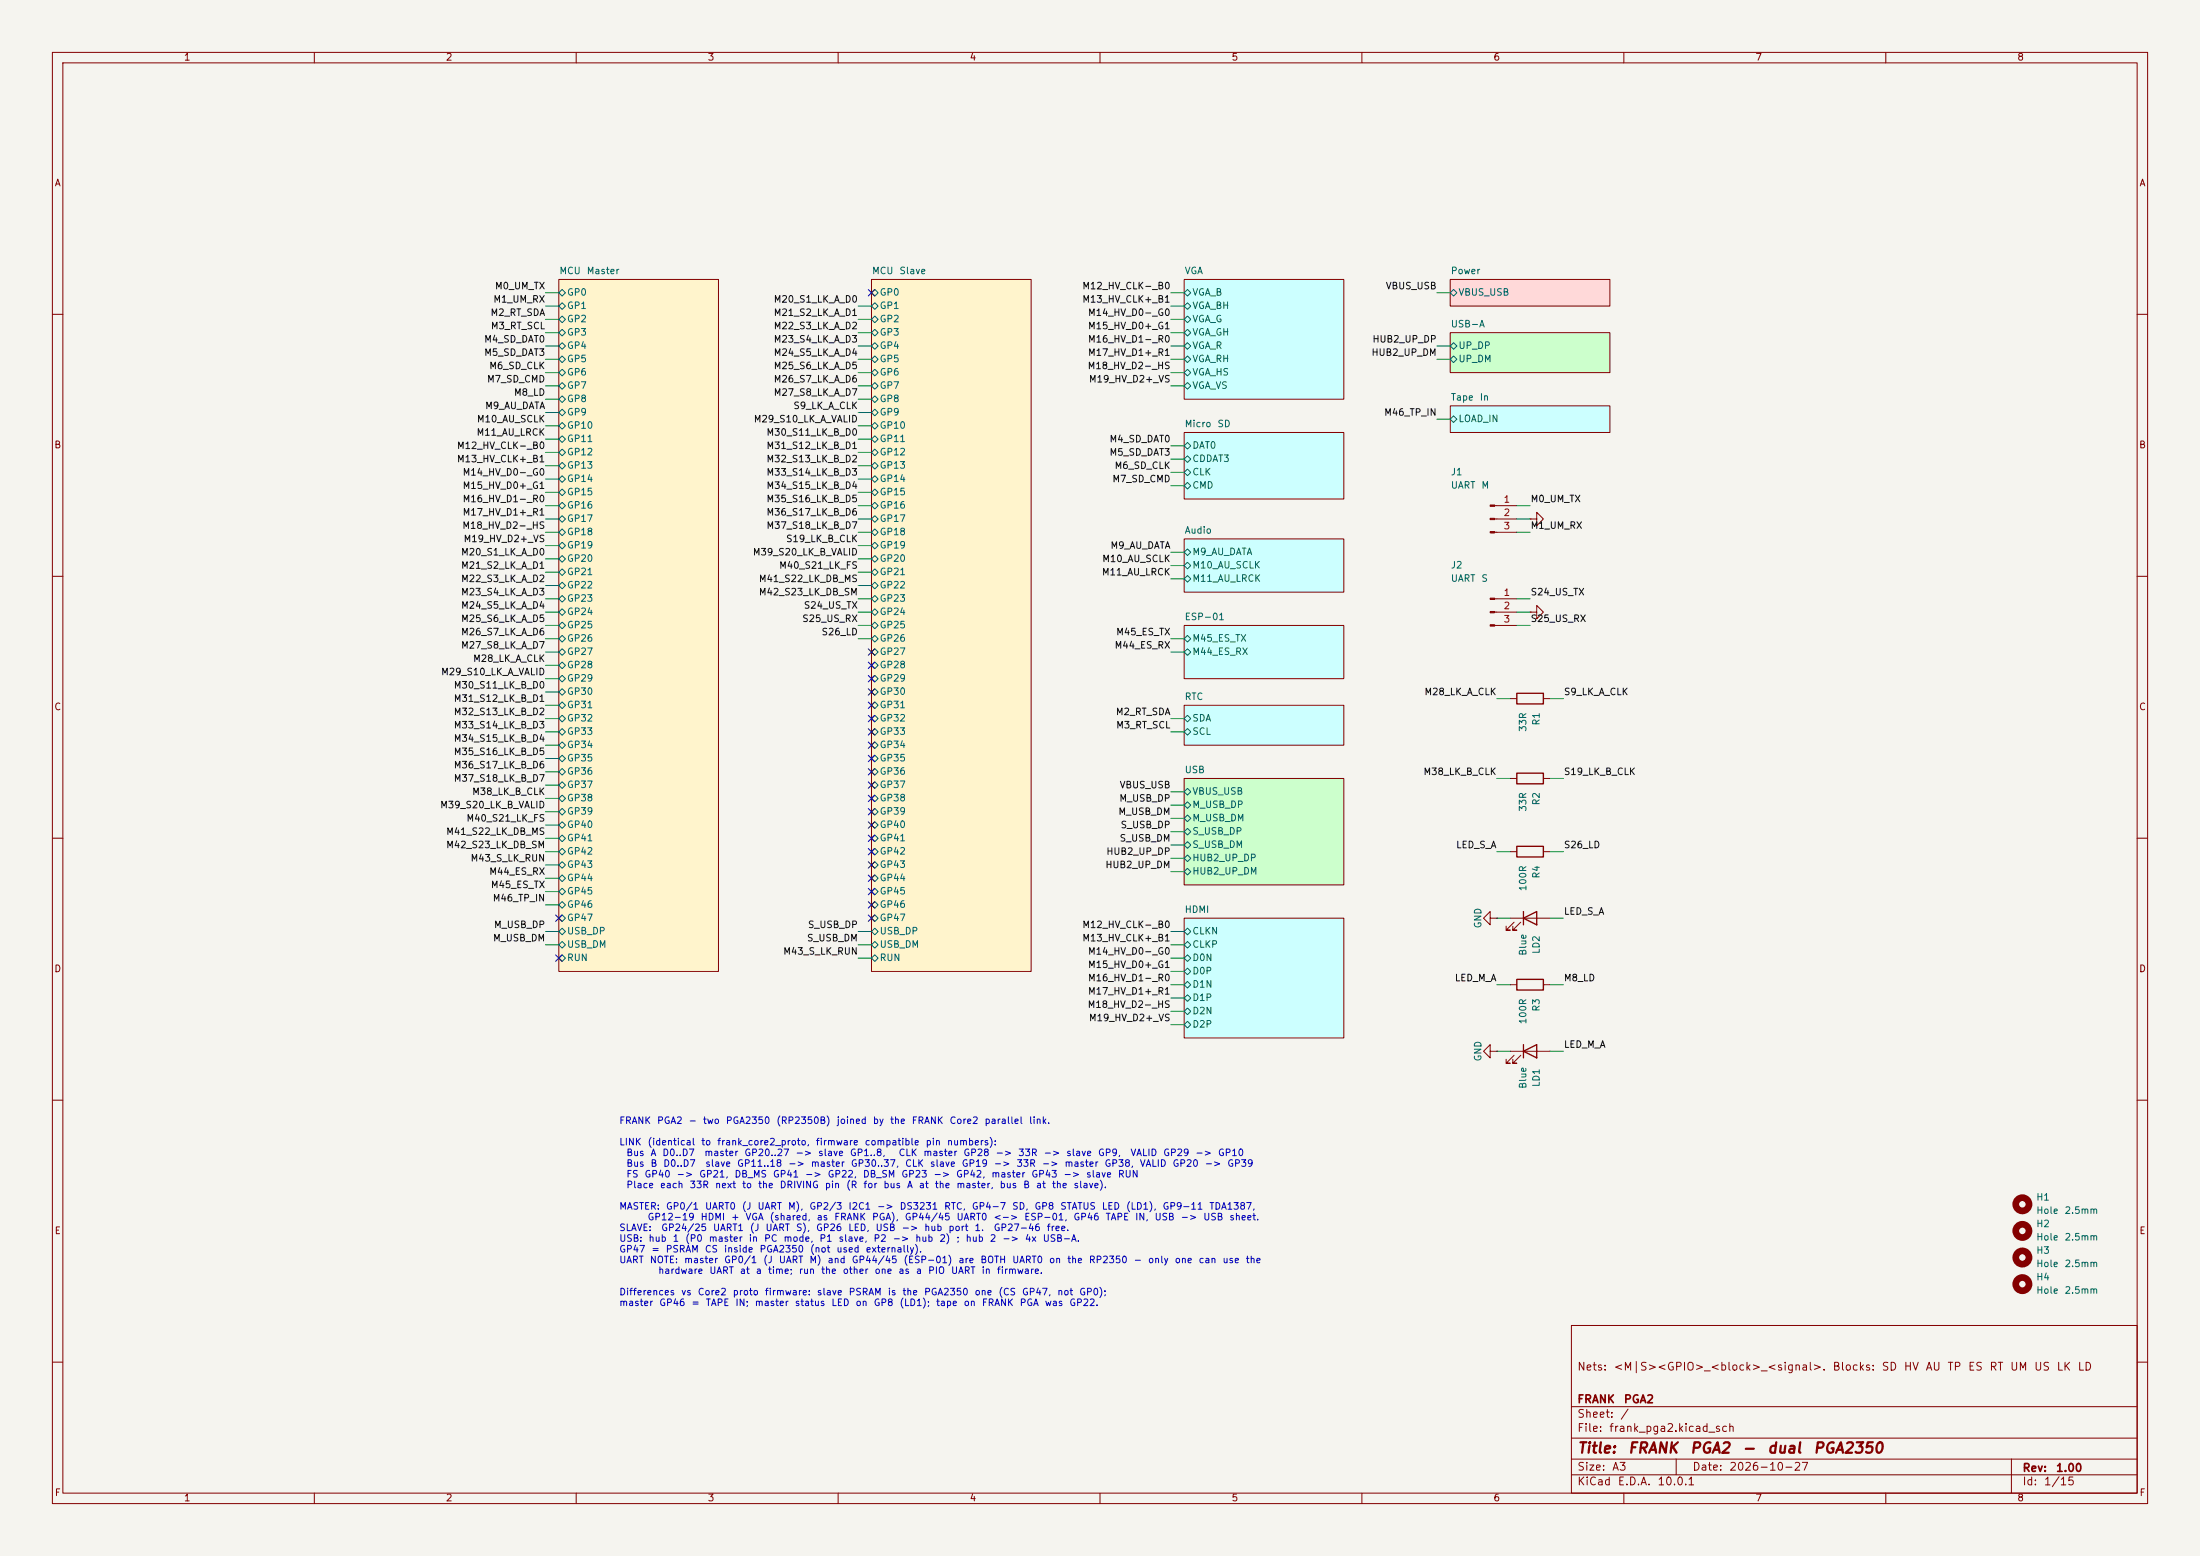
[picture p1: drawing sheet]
<svg xmlns="http://www.w3.org/2000/svg" width="420mm" height="297mm" viewBox="0 0 420 297" stroke-linecap="round" stroke-linejoin="round" font-family="sans-serif">
<path d="M0 0h420v297h-420z" fill="#f5f4ef" stroke="#f5f4ef" stroke-width=".19"/>
<g fill="none" stroke="#840000" stroke-width=".19">
<path d="M10 10h400v277h-400zM12 12h396v273h-396zM60 10v2M110 10v2M160 10v2M210 10v2M260 10v2M310 10v2M360 10v2M106.7 53.3h30.5v132.1h-30.5zM166.4 53.3h30.4v132.1h-30.4zM226.1 53.3h30.4v22.9h-30.4z"/>
<path d="M276.9 53.3h30.4v5.1h-30.4zM10 60h2M276.9 77.5h30.4v5.1h-30.4zM276.9 63.5h30.4v7.6h-30.4zM408 60h2M226.1 82.6h30.4v12.7h-30.4zM285.3 96.5h4.3M285.3 99.1h4.3M292.1 99.1h1.3v-1.3l1.2 1.3-1.2 1.2v-1.2M292.1 99.1h.1M10 110h2M226.1 119.4h30.4v10.1h-30.4z"/>
<path d="M226.1 102.9h30.4v10.1h-30.4zM285.3 114.3h4.3M285.3 116.8h4.3M285.3 119.4h4.3M285.3 101.6h4.3M292.1 116.8h1.3v-1.2l1.2 1.2-1.2 1.3v-1.3M292.1 116.8h.1M408 110h2M226.1 134.6h30.4v7.6h-30.4zM288.3 133.4h1.3M294.6 133.4h1.3M10 160h2"/>
<path d="M226.1 148.6h30.4v20.3h-30.4zM288.3 148.6h1.3M294.6 148.6h1.3M408 160h2M226.1 175.3h30.4v22.8h-30.4zM284.5 175.3v-1.3l-1.3 1.3 1.3 1.2v-1.2h1.2M285.7 175.3h.1M288.3 175.3h7.6M288.3 162.6h1.3M289.1 176l-1.6 1.5h.8h-.8v-.7M290.3 176l-1.5 1.5h.8h-.8v-.7M294.6 162.6h1.3"/>
<path d="M288.3 188h1.3M294.6 188h1.3M10 210h2M284.5 200.7v-1.3l-1.3 1.3 1.3 1.2v-1.2h1.2M285.7 200.7h.1M288.3 200.7h7.6M289.1 201.4l-1.6 1.5h.8h-.8v-.7M290.3 201.4l-1.5 1.5h.8h-.8v-.7M408 210h2M300 253h108v32h-108zM10 260h2M300 278.5h108"/>
<path d="M300 274.5h108M300 268.5h108M320 278.5v3M384 278.5v6.5M408 260h2M60 285v2M110 285v2M160 285v2M210 285v2M260 285v2M300 281.5h108M310 285v2"/>
<path d="M360 285v2"/>
</g>
<g fill="#cff" stroke="#cff" stroke-width=".19">
<path d="M226.1 175.3h30.4v22.8h-30.4z"/>
<path d="M226.1 119.4h30.4v10.1h-30.4z"/>
<path d="M276.9 77.5h30.4v5.1h-30.4z"/>
<path d="M226.1 102.9h30.4v10.1h-30.4z"/>
<path d="M226.1 82.6h30.4v12.7h-30.4z"/>
<path d="M226.1 53.3h30.4v22.9h-30.4z"/>
<path d="M226.1 134.6h30.4v7.6h-30.4z"/>
</g>
<path d="M276.9 53.3h30.4v5.1h-30.4z" fill="#ffd9d9" stroke="#ffd9d9" stroke-width=".19"/>
<g fill="#fff4cc" stroke="#fff4cc" stroke-width=".19">
<path d="M106.7 53.3h30.5v132.1h-30.5z"/>
<path d="M166.4 53.3h30.4v132.1h-30.4z"/>
</g>
<g fill="#cfc" stroke="#cfc" stroke-width=".19">
<path d="M276.9 63.5h30.4v7.6h-30.4z"/>
<path d="M226.1 148.6h30.4v20.3h-30.4z"/>
</g>
<g fill="none" stroke="#006464" stroke-width=".19">
<path d="M106.7 55.9l.6-.7 .6 .7-.6 .6zM106.7 58.4l.6-.6 .6 .6-.6 .7zM166.4 55.9l.6-.7 .6 .7-.6 .6zM166.4 58.4l.6-.6 .6 .6-.6 .7zM226.1 55.9l.6-.7 .6 .7-.6 .6zM226.1 58.4l.6-.6 .6 .6-.6 .7zM276.9 55.9l.6-.7 .6 .7-.6 .6zM106.7 61l.6-.7 .6 .7-.6 .6zM106.7 66l.6-.6 .6 .6-.6 .7zM106.7 68.6l.6-.7 .6 .7-.6 .6zM106.7 71.1l.6-.6 .6 .6-.6 .7zM106.7 73.7l.6-.7 .6 .7-.6 .6z"/>
<path d="M106.7 76.2l.6-.6 .6 .6-.6 .6zM106.7 78.7l.6-.6 .6 .6-.6 .7zM107.3 62.9l.6 .6-.6 .6-.6-.6zM166.4 61l.6-.7 .6 .7-.6 .6zM166.4 63.5l.6-.6 .6 .6-.6 .6zM166.4 66l.6-.6 .6 .6-.6 .7zM166.4 68.6l.6-.7 .6 .7-.6 .6zM166.4 71.1l.6-.6 .6 .6-.6 .7zM166.4 73.7l.6-.7 .6 .7-.6 .6zM166.4 76.2l.6-.6 .6 .6-.6 .6zM166.4 78.7l.6-.6 .6 .6-.6 .7zM226.1 61l.6-.7 .6 .7-.6 .6z"/>
<path d="M226.1 66l.6-.6 .6 .6-.6 .7zM226.1 68.6l.6-.7 .6 .7-.6 .6zM226.1 71.1l.6-.6 .6 .6-.6 .7zM226.1 73.7l.6-.7 .6 .7-.6 .6zM226.7 62.9l.6 .6-.6 .6-.6-.6zM276.9 66l.6-.6 .6 .6-.6 .7zM276.9 68.6l.6-.7 .6 .7-.6 .6zM106.7 81.3l.6-.7 .6 .7-.6 .6zM106.7 86.4l.6-.7 .6 .7-.6 .6zM106.7 88.9l.6-.6 .6 .6-.6 .6zM106.7 91.4l.6-.6 .6 .6-.6 .7zM106.7 94l.6-.7 .6 .7-.6 .6z"/>
<path d="M106.7 96.5l.6-.6 .6 .6-.6 .7zM106.7 99.1l.6-.7 .6 .7-.6 .6zM107.3 83.2l.6 .6-.6 .7-.6-.7zM166.4 81.3l.6-.7 .6 .7-.6 .6zM166.4 83.8l.6-.6 .6 .6-.6 .7zM166.4 86.4l.6-.7 .6 .7-.6 .6zM166.4 88.9l.6-.6 .6 .6-.6 .6zM166.4 91.4l.6-.6 .6 .6-.6 .7zM166.4 94l.6-.7 .6 .7-.6 .6zM166.4 96.5l.6-.6 .6 .6-.6 .7zM166.4 99.1l.6-.7 .6 .7-.6 .6zM226.1 85.1l.6-.6 .6 .6-.6 .6z"/>
<path d="M226.1 87.6l.6-.6 .6 .6-.6 .7zM226.1 90.2l.6-.7 .6 .7-.6 .6zM226.1 92.7l.6-.6 .6 .6-.6 .6zM276.9 80l.6-.6 .6 .6-.6 .6zM106.7 101.6l.6-.6 .6 .6-.6 .6zM106.7 106.7l.6-.7 .6 .7-.6 .6zM106.7 109.2l.6-.6 .6 .6-.6 .7zM106.7 111.8l.6-.7 .6 .7-.6 .6zM106.7 114.3l.6-.6 .6 .6-.6 .6zM106.7 116.8l.6-.6 .6 .6-.6 .7zM106.7 119.4l.6-.7 .6 .7-.6 .6zM107.3 103.5l.6 .6-.6 .7-.6-.7z"/>
<path d="M166.4 101.6l.6-.6 .6 .6-.6 .6zM166.4 104.1l.6-.6 .6 .6-.6 .7zM166.4 106.7l.6-.7 .6 .7-.6 .6zM166.4 109.2l.6-.6 .6 .6-.6 .7zM166.4 111.8l.6-.7 .6 .7-.6 .6zM166.4 114.3l.6-.6 .6 .6-.6 .6zM166.4 116.8l.6-.6 .6 .6-.6 .7zM166.4 119.4l.6-.7 .6 .7-.6 .6zM226.1 105.4l.6-.6 .6 .6-.6 .6zM226.1 108l.6-.7 .6 .7-.6 .6zM226.1 110.5l.6-.6 .6 .6-.6 .6zM106.7 121.9l.6-.6 .6 .6-.6 .7z"/>
<path d="M106.7 129.5l.6-.6 .6 .6-.6 .7zM106.7 132.1l.6-.7 .6 .7-.6 .6zM106.7 134.6l.6-.6 .6 .6-.6 .7zM106.7 137.2l.6-.7 .6 .7-.6 .6zM106.7 139.7l.6-.6 .6 .6-.6 .6zM107.3 123.8l.6 .7-.6 .6-.6-.6zM107.3 126.4l.6 .6-.6 .6-.6-.6zM166.4 121.9l.6-.6 .6 .6-.6 .7zM166.4 124.5l.6-.7 .6 .7-.6 .6zM166.4 127l.6-.6 .6 .6-.6 .6zM166.4 129.5l.6-.6 .6 .6-.6 .7zM166.4 132.1l.6-.7 .6 .7-.6 .6z"/>
<path d="M166.4 134.6l.6-.6 .6 .6-.6 .7zM166.4 137.2l.6-.7 .6 .7-.6 .6zM166.4 139.7l.6-.6 .6 .6-.6 .6zM226.1 121.9l.6-.6 .6 .6-.6 .7zM226.1 137.2l.6-.7 .6 .7-.6 .6zM226.1 139.7l.6-.6 .6 .6-.6 .6zM226.7 123.8l.6 .7-.6 .6-.6-.6zM106.7 142.2l.6-.6 .6 .6-.6 .7zM106.7 149.9l.6-.7 .6 .7-.6 .6zM106.7 152.4l.6-.6 .6 .6-.6 .6zM106.7 154.9l.6-.6 .6 .6-.6 .7zM106.7 157.5l.6-.7 .6 .7-.6 .6z"/>
<path d="M107.3 144.1l.6 .7-.6 .6-.6-.6zM107.3 146.7l.6 .6-.6 .7-.6-.7zM166.4 142.2l.6-.6 .6 .6-.6 .7zM166.4 144.8l.6-.7 .6 .7-.6 .6zM166.4 147.3l.6-.6 .6 .6-.6 .7zM166.4 149.9l.6-.7 .6 .7-.6 .6zM166.4 152.4l.6-.6 .6 .6-.6 .6zM166.4 154.9l.6-.6 .6 .6-.6 .7zM166.4 157.5l.6-.7 .6 .7-.6 .6zM226.1 151.1l.6-.6 .6 .6-.6 .7zM226.1 153.7l.6-.7 .6 .7-.6 .6zM226.1 158.8l.6-.7 .6 .7-.6 .6z"/>
<path d="M226.7 155.6l.6 .6-.6 .6-.6-.6zM106.7 160l.6-.6 .6 .6-.6 .7zM106.7 162.6l.6-.7 .6 .7-.6 .6zM106.7 165.1l.6-.6 .6 .6-.6 .6zM106.7 167.6l.6-.6 .6 .6-.6 .7zM106.7 170.2l.6-.7 .6 .7-.6 .6zM106.7 175.3l.6-.7 .6 .7-.6 .6zM106.7 177.8l.6-.6 .6 .6-.6 .6zM107.3 172.1l.6 .6-.6 .7-.6-.7zM166.4 160l.6-.6 .6 .6-.6 .7zM166.4 162.6l.6-.7 .6 .7-.6 .6zM166.4 165.1l.6-.6 .6 .6-.6 .6z"/>
<path d="M166.4 167.6l.6-.6 .6 .6-.6 .7zM166.4 170.2l.6-.7 .6 .7-.6 .6zM166.4 172.7l.6-.6 .6 .6-.6 .7zM166.4 175.3l.6-.7 .6 .7-.6 .6zM166.4 177.8l.6-.6 .6 .6-.6 .6zM226.1 177.8l.6-.6 .6 .6-.6 .6zM226.1 161.3l.6-.6 .6 .6-.6 .6zM226.1 163.8l.6-.6 .6 .6-.6 .7zM226.1 166.4l.6-.7 .6 .7-.6 .6zM106.7 180.3l.6-.6 .6 .6-.6 .7zM107.3 182.2l.6 .7-.6 .6-.6-.6zM166.4 180.3l.6-.6 .6 .6-.6 .7z"/>
<path d="M166.4 182.9l.6-.7 .6 .7-.6 .6zM226.1 180.3l.6-.6 .6 .6-.6 .7zM226.1 185.4l.6-.6 .6 .6-.6 .7zM226.1 188l.6-.7 .6 .7-.6 .6zM226.1 193l.6-.6 .6 .6-.6 .7zM226.1 195.6l.6-.7 .6 .7-.6 .6zM226.7 182.2l.6 .7-.6 .6-.6-.6zM226.7 189.9l.6 .6-.6 .6-.6-.6z"/>
</g>
<path d="M289.6 132.3h5v2.1h-5zM289.6 147.6h5v2h-5zM289.6 161.5h5v2.1h-5zM290.8 175.3l2.6-1.3v2.5zM290.8 174v2.5M289.6 186.9h5v2.1h-5zM290.8 199.4v2.5M290.8 200.7l2.6-1.3v2.5z" fill="none" stroke="#840000" stroke-width=".25"/>
<g fill="none" stroke="#840000" stroke-width="1.3">
<circle cx="386.1" cy="229.9" r="1.27"/>
<circle cx="386.1" cy="234.9" r="1.27"/>
<circle cx="386.1" cy="240" r="1.27"/>
<circle cx="386.1" cy="245.1" r="1.27"/>
</g>
<g fill="#840000" stroke="#840000" stroke-width=".19">
<path d="M284.5 114.2h.8v.2h-.8z"/>
<path d="M284.5 116.7h.8v.3h-.8z"/>
<path d="M284.5 119.3h.8v.2h-.8z"/>
<path d="M284.5 96.4h.8v.2h-.8z"/>
<path d="M284.5 98.9h.8v.3h-.8z"/>
<path d="M284.5 101.5h.8v.2h-.8z"/>
</g>
<g fill="none" stroke="#009600" stroke-width=".19">
<path d="M104.1 58.4h2.6M104.1 55.9h2.6M163.8 58.4h2.6M223.5 58.4h2.6M223.5 55.9h2.6M274.3 55.9h2.6M104.1 78.7h2.6M104.1 66h2.6M104.1 71.1h2.6M104.1 63.5h2.6M104.1 68.6h2.6M104.1 73.7h2.6"/>
<path d="M104.1 61h2.6M104.1 76.2h2.6M163.8 78.7h2.6M163.8 66h2.6M163.8 71.1h2.6M163.8 63.5h2.6M163.8 68.6h2.6M163.8 73.7h2.6M163.8 61h2.6M163.8 76.2h2.6M223.5 66h2.6M223.5 71.1h2.6"/>
<path d="M223.5 63.5h2.6M223.5 68.6h2.6M223.5 73.7h2.6M223.5 61h2.6M274.3 66h2.6M274.3 68.6h2.6M104.1 88.9h2.6M104.1 99.1h2.6M104.1 86.4h2.6M104.1 96.5h2.6M104.1 94h2.6M104.1 81.3h2.6"/>
<path d="M104.1 83.8h2.6M104.1 91.4h2.6M163.8 88.9h2.6M163.8 99.1h2.6M163.8 86.4h2.6M163.8 96.5h2.6M163.8 94h2.6M163.8 81.3h2.6M163.8 83.8h2.6M163.8 91.4h2.6M223.5 87.6h2.6M223.5 90.2h2.6"/>
<path d="M223.5 92.7h2.6M223.5 85.1h2.6M274.3 80h2.6M289.6 99.1h2.5M289.6 96.5h2.5M104.1 101.6h2.6M104.1 109.2h2.6M104.1 106.7h2.6M104.1 104.1h2.6M104.1 116.8h2.6M104.1 119.4h2.6M104.1 111.8h2.6"/>
<path d="M104.1 114.3h2.6M163.8 101.6h2.6M163.8 109.2h2.6M163.8 106.7h2.6M163.8 104.1h2.6M163.8 116.8h2.6M163.8 119.4h2.6M163.8 111.8h2.6M163.8 114.3h2.6M223.5 105.4h2.6M223.5 110.5h2.6M223.5 108h2.6"/>
<path d="M289.6 101.6h2.5M289.6 116.8h2.5M289.6 119.4h2.5M289.6 114.3h2.5M104.1 139.7h2.6M104.1 124.5h2.6M104.1 137.2h2.6M104.1 121.9h2.6M104.1 134.6h2.6M104.1 132.1h2.6M104.1 127h2.6M104.1 129.5h2.6"/>
<path d="M163.8 121.9h2.6M223.5 139.7h2.6M223.5 124.5h2.6M223.5 137.2h2.6M223.5 121.9h2.6M285.7 133.4h2.6M295.9 133.4h2.5M104.1 144.8h2.6M104.1 142.2h2.6M104.1 152.4h2.6M104.1 154.9h2.6M104.1 149.9h2.6"/>
<path d="M104.1 147.3h2.6M104.1 157.5h2.6M223.5 156.2h2.6M223.5 158.8h2.6M223.5 151.1h2.6M223.5 153.7h2.6M285.7 148.6h2.6M295.9 148.6h2.5M104.1 162.6h2.6M104.1 172.7h2.6M104.1 177.8h2.6M104.1 160h2.6"/>
<path d="M104.1 165.1h2.6M104.1 170.2h2.6M104.1 167.6h2.6M163.8 177.8h2.6M223.5 177.8h2.6M223.5 166.4h2.6M223.5 163.8h2.6M223.5 161.3h2.6M285.7 175.3h2.6M285.7 162.6h2.6M295.9 175.3h2.5M295.9 162.6h2.5"/>
<path d="M104.1 180.3h2.6M163.8 180.3h2.6M163.8 182.9h2.6M223.5 195.6h2.6M223.5 180.3h2.6M223.5 185.4h2.6M223.5 182.9h2.6M223.5 190.5h2.6M223.5 193h2.6M223.5 188h2.6M285.7 188h2.6M295.9 188h2.5"/>
<path d="M285.7 200.7h2.6M295.9 200.7h2.5"/>
</g>
<g fill="none" stroke="#000084" stroke-width=".19">
<path d="M165.8 55.3l1.2 1.2M167 55.3l-1.2 1.2M165.8 126.4l1.2 1.2M165.8 134l1.2 1.2M165.8 131.5l1.2 1.2M165.8 123.9l1.2 1.2M165.8 128.9l1.2 1.2M165.8 136.6l1.2 1.2M165.8 139.1l1.2 1.2M167 126.4l-1.2 1.2M167 134l-1.2 1.2M167 131.5l-1.2 1.2"/>
<path d="M167 123.9l-1.2 1.2M167 128.9l-1.2 1.2M167 136.6l-1.2 1.2M167 139.1l-1.2 1.2M165.8 159.4l1.2 1.2M165.8 144.2l1.2 1.2M165.8 146.7l1.2 1.2M165.8 149.3l1.2 1.2M165.8 154.3l1.2 1.2M165.8 151.8l1.2 1.2M165.8 141.6l1.2 1.2M165.8 156.9l1.2 1.2"/>
<path d="M167 159.4l-1.2 1.2M167 144.2l-1.2 1.2M167 146.7l-1.2 1.2M167 149.3l-1.2 1.2M167 154.3l-1.2 1.2M167 151.8l-1.2 1.2M167 141.6l-1.2 1.2M167 156.9l-1.2 1.2M106.1 174.7l1.2 1.2M107.3 174.7l-1.2 1.2M165.8 169.6l1.2 1.2M165.8 172.1l1.2 1.2"/>
<path d="M165.8 174.7l1.2 1.2M165.8 164.5l1.2 1.2M165.8 167l1.2 1.2M165.8 162l1.2 1.2M167 169.6l-1.2 1.2M167 172.1l-1.2 1.2M167 174.7l-1.2 1.2M167 164.5l-1.2 1.2M167 167l-1.2 1.2M167 162l-1.2 1.2M106.1 182.3l1.2 1.2M107.3 182.3l-1.2 1.2"/>
</g>
<g font-size="2" fill="#840000">
<text x="301" y="277.9">Title:</text>
<text x="310.6" y="277.9">FRANK</text>
<text x="322.5" y="277.9">PGA2</text>
<text x="332.4" y="277.9">-</text>
<text x="337.2" y="277.9">dual</text>
<text x="346" y="277.9">PGA2350</text>
</g>
<g font-size="1.5" fill="#840000">
<text x="301" y="262">Nets:</text>
<text x="307.9" y="262">&lt;M|S&gt;&lt;GPIO&gt;_&lt;block&gt;_&lt;signal&gt;.</text>
<text x="349.7" y="262">Blocks:</text>
<text x="359.1" y="262">SD</text>
<text x="363.3" y="262">HV</text>
<text x="367.5" y="262">AU</text>
<text x="371.6" y="262">TP</text>
<text x="375.6" y="262">ES</text>
<text x="379.7" y="262">RT</text>
<text x="383.6" y="262">UM</text>
<text x="388.2" y="262">US</text>
<text x="392.5" y="262">LK</text>
<text x="396.5" y="262">LD</text>
<text x="301" y="268.2">FRANK</text>
<text x="309.9" y="268.2">PGA2</text>
<text x="301" y="273.7">File:</text>
<text x="301" y="271">Sheet:</text>
<text x="307.1" y="273.7">frank_pga2.kicad_sch</text>
<text x="309.2" y="271">/</text>
<text x="301" y="281.1">Size:</text>
<text x="307.6" y="281.1">A3</text>
<text x="323" y="281.1">Date:</text>
<text x="330" y="281.1">2026-10-27</text>
<text x="386" y="281.3">Rev:</text>
<text x="392.4" y="281.3">1.00</text>
<text x="301" y="283.9">KiCad</text>
<text x="308.7" y="283.9">E.D.A.</text>
<text x="316.3" y="283.9">10.0.1</text>
<text x="386" y="283.9">Id:</text>
<text x="390.1" y="283.9">1/15</text>
</g>
<g font-size="1.3" fill="#840000">
<text x="35" y="11.9">1</text>
<text x="85" y="11.9">2</text>
<text x="135" y="11.9">3</text>
<text x="185" y="11.9">4</text>
<text x="235" y="11.9">5</text>
<text x="285" y="11.9">6</text>
<text x="335" y="11.9">7</text>
<text x="385" y="11.9">8</text>
<text x="10.3" y="35.9">A</text>
<text x="408.3" y="35.9">A</text>
<text x="10.3" y="85.9">B</text>
<text x="408.2" y="85.9">B</text>
<text x="10.3" y="135.9">C</text>
<text x="408.2" y="135.9">C</text>
<text x="10.3" y="185.9">D</text>
<text x="408.2" y="185.9">D</text>
<text x="10.3" y="235.9">E</text>
<text x="408.3" y="235.9">E</text>
<text x="10.3" y="285.9">F</text>
<text x="35" y="286.9">1</text>
<text x="85" y="286.9">2</text>
<text x="135" y="286.9">3</text>
<text x="185" y="286.9">4</text>
<text x="235" y="286.9">5</text>
<text x="285" y="286.9">6</text>
<text x="335" y="286.9">7</text>
<text x="385" y="286.9">8</text>
<text x="408.3" y="285.9">F</text>
</g>
<g font-size="1.3" fill="#006464">
<text x="106.7" y="52.6">MCU</text>
<text x="111.9" y="52.6">Master</text>
<text x="166.4" y="52.6">MCU</text>
<text x="171.6" y="52.6">Slave</text>
<text x="226.1" y="52.6">VGA</text>
<text x="276.9" y="52.6">Power</text>
<text x="108.1" y="56.7">GP0</text>
<text x="108.1" y="59.3">GP1</text>
<text x="167.8" y="56.7">GP0</text>
<text x="167.8" y="59.3">GP1</text>
<text x="227.5" y="56.7">VGA_B</text>
<text x="227.5" y="59.3">VGA_BH</text>
<text x="278.3" y="56.7">VBUS_USB</text>
<text x="108.1" y="61.8">GP2</text>
<text x="108.1" y="64.4">GP3</text>
<text x="167.8" y="61.8">GP2</text>
<text x="167.8" y="64.4">GP3</text>
<text x="227.5" y="61.8">VGA_G</text>
<text x="227.5" y="64.4">VGA_GH</text>
<text x="276.9" y="62.8">USB-A</text>
<text x="108.1" y="66.9">GP4</text>
<text x="108.1" y="69.4">GP5</text>
<text x="108.1" y="72">GP6</text>
<text x="167.8" y="66.9">GP4</text>
<text x="167.8" y="69.4">GP5</text>
<text x="167.8" y="72">GP6</text>
<text x="227.5" y="66.9">VGA_R</text>
<text x="227.5" y="69.4">VGA_RH</text>
<text x="227.5" y="72">VGA_HS</text>
<text x="278.3" y="66.9">UP_DP</text>
<text x="278.3" y="69.4">UP_DM</text>
<text x="108.1" y="74.5">GP7</text>
<text x="108.1" y="77.1">GP8</text>
<text x="167.8" y="74.5">GP7</text>
<text x="167.8" y="77.1">GP8</text>
<text x="227.5" y="74.5">VGA_VS</text>
<text x="276.9" y="76.8">Tape</text>
<text x="282.4" y="76.8">In</text>
<text x="108.1" y="79.6">GP9</text>
<text x="108.1" y="82.1">GP10</text>
<text x="167.8" y="79.6">GP9</text>
<text x="167.8" y="82.1">GP10</text>
<text x="226.1" y="81.8">Micro</text>
<text x="232.3" y="81.8">SD</text>
<text x="278.3" y="80.9">LOAD_IN</text>
<text x="108.1" y="84.7">GP11</text>
<text x="108.1" y="87.2">GP12</text>
<text x="108.1" y="89.8">GP13</text>
<text x="167.8" y="84.7">GP11</text>
<text x="167.8" y="87.2">GP12</text>
<text x="167.8" y="89.8">GP13</text>
<text x="227.5" y="86">DAT0</text>
<text x="227.5" y="88.5">CDDAT3</text>
<text x="108.1" y="92.3">GP14</text>
<text x="108.1" y="94.8">GP15</text>
<text x="167.8" y="92.3">GP14</text>
<text x="167.8" y="94.8">GP15</text>
<text x="227.5" y="91">CLK</text>
<text x="227.5" y="93.6">CMD</text>
<text x="276.9" y="91">J1</text>
<text x="276.9" y="93.6">UART</text>
<text x="282.7" y="93.6">M</text>
<text x="108.1" y="97.4">GP16</text>
<text x="108.1" y="99.9">GP17</text>
<text x="167.8" y="97.4">GP16</text>
<text x="167.8" y="99.9">GP17</text>
<text x="108.1" y="102.5">GP18</text>
<text x="108.1" y="105">GP19</text>
<text x="108.1" y="107.5">GP20</text>
<text x="167.8" y="102.5">GP18</text>
<text x="167.8" y="105">GP19</text>
<text x="167.8" y="107.5">GP20</text>
<text x="226.1" y="102.2">Audio</text>
<text x="227.5" y="106.3">M9_AU_DATA</text>
<text x="108.1" y="110.1">GP21</text>
<text x="108.1" y="112.6">GP22</text>
<text x="167.8" y="110.1">GP21</text>
<text x="167.8" y="112.6">GP22</text>
<text x="227.5" y="108.8">M10_AU_SCLK</text>
<text x="227.5" y="111.4">M11_AU_LRCK</text>
<text x="276.9" y="108.8">J2</text>
<text x="276.9" y="111.4">UART</text>
<text x="282.7" y="111.4">S</text>
<text x="108.1" y="115.2">GP23</text>
<text x="108.1" y="117.7">GP24</text>
<text x="167.8" y="115.2">GP23</text>
<text x="167.8" y="117.7">GP24</text>
<text x="226.1" y="118.7">ESP-01</text>
<text x="108.1" y="120.2">GP25</text>
<text x="108.1" y="122.8">GP26</text>
<text x="108.1" y="125.3">GP27</text>
<text x="167.8" y="120.2">GP25</text>
<text x="167.8" y="122.8">GP26</text>
<text x="167.8" y="125.3">GP27</text>
<text x="227.5" y="122.8">M45_ES_TX</text>
<text x="227.5" y="125.3">M44_ES_RX</text>
<text x="108.1" y="127.9">GP28</text>
<text x="108.1" y="130.4">GP29</text>
<text x="167.8" y="127.9">GP28</text>
<text x="167.8" y="130.4">GP29</text>
<text x="108.1" y="132.9">GP30</text>
<text x="108.1" y="135.5">GP31</text>
<text x="167.8" y="132.9">GP30</text>
<text x="167.8" y="135.5">GP31</text>
<text x="226.1" y="133.9">RTC</text>
<text x="108.1" y="138">GP32</text>
<text x="108.1" y="140.6">GP33</text>
<text x="108.1" y="143.1">GP34</text>
<text x="167.8" y="138">GP32</text>
<text x="167.8" y="140.6">GP33</text>
<text x="167.8" y="143.1">GP34</text>
<text x="227.5" y="138">SDA</text>
<text x="227.5" y="140.6">SCL</text>
<text x="291.7" y="139.8" transform="rotate(-90 291.7 139.8)">33R</text>
<text x="294.2" y="138.6" transform="rotate(-90 294.2 138.6)">R1</text>
<text x="108.1" y="145.6">GP35</text>
<text x="108.1" y="148.2">GP36</text>
<text x="167.8" y="145.6">GP35</text>
<text x="167.8" y="148.2">GP36</text>
<text x="226.1" y="147.9">USB</text>
<text x="108.1" y="150.7">GP37</text>
<text x="108.1" y="153.3">GP38</text>
<text x="108.1" y="155.8">GP39</text>
<text x="167.8" y="150.7">GP37</text>
<text x="167.8" y="153.3">GP38</text>
<text x="167.8" y="155.8">GP39</text>
<text x="227.5" y="152">VBUS_USB</text>
<text x="227.5" y="154.5">M_USB_DP</text>
<text x="291.7" y="155" transform="rotate(-90 291.7 155)">33R</text>
<text x="294.2" y="153.8" transform="rotate(-90 294.2 153.8)">R2</text>
<text x="108.1" y="158.3">GP40</text>
<text x="108.1" y="160.9">GP41</text>
<text x="167.8" y="158.3">GP40</text>
<text x="167.8" y="160.9">GP41</text>
<text x="227.5" y="157.1">M_USB_DM</text>
<text x="227.5" y="159.6">S_USB_DP</text>
<text x="108.1" y="163.4">GP42</text>
<text x="108.1" y="166">GP43</text>
<text x="167.8" y="163.4">GP42</text>
<text x="167.8" y="166">GP43</text>
<text x="227.5" y="162.2">S_USB_DM</text>
<text x="227.5" y="164.7">HUB2_UP_DP</text>
<text x="227.5" y="167.2">HUB2_UP_DM</text>
<text x="294.2" y="167.8" transform="rotate(-90 294.2 167.8)">R4</text>
<text x="108.1" y="168.5">GP44</text>
<text x="108.1" y="171">GP45</text>
<text x="108.1" y="173.6">GP46</text>
<text x="167.8" y="168.5">GP44</text>
<text x="167.8" y="171">GP45</text>
<text x="167.8" y="173.6">GP46</text>
<text x="291.7" y="170.2" transform="rotate(-90 291.7 170.2)">100R</text>
<text x="108.1" y="176.1">GP47</text>
<text x="108.1" y="178.7">USB_DP</text>
<text x="167.8" y="176.1">GP47</text>
<text x="167.8" y="178.7">USB_DP</text>
<text x="226.1" y="174.6">HDMI</text>
<text x="227.5" y="178.7">CLKN</text>
<text x="283.1" y="177.3" transform="rotate(-90 283.1 177.3)">GND</text>
<text x="108.1" y="181.2">USB_DM</text>
<text x="108.1" y="183.7">RUN</text>
<text x="167.8" y="181.2">USB_DM</text>
<text x="167.8" y="183.7">RUN</text>
<text x="227.5" y="181.2">CLKP</text>
<text x="227.5" y="183.7">D0N</text>
<text x="291.7" y="182.5" transform="rotate(-90 291.7 182.5)">Blue</text>
<text x="294.2" y="182.2" transform="rotate(-90 294.2 182.2)">LD2</text>
<text x="227.5" y="186.3">D0P</text>
<text x="227.5" y="188.8">D1N</text>
<text x="227.5" y="191.4">D1P</text>
<text x="227.5" y="193.9">D2N</text>
<text x="227.5" y="196.4">D2P</text>
<text x="291.7" y="195.6" transform="rotate(-90 291.7 195.6)">100R</text>
<text x="294.2" y="193.2" transform="rotate(-90 294.2 193.2)">R3</text>
<text x="283.1" y="202.7" transform="rotate(-90 283.1 202.7)">GND</text>
<text x="291.7" y="207.9" transform="rotate(-90 291.7 207.9)">Blue</text>
<text x="294.2" y="207.6" transform="rotate(-90 294.2 207.6)">LD1</text>
<text x="388.6" y="232">Hole</text>
<text x="388.6" y="229.5">H1</text>
<text x="394" y="232">2.5mm</text>
<text x="388.6" y="237.1">Hole</text>
<text x="388.6" y="239.6">H3</text>
<text x="388.6" y="234.5">H2</text>
<text x="394" y="237.1">2.5mm</text>
<text x="388.6" y="242.2">Hole</text>
<text x="388.6" y="244.7">H4</text>
<text x="394" y="242.2">2.5mm</text>
<text x="388.6" y="247.2">Hole</text>
<text x="394" y="247.2">2.5mm</text>
</g>
<g font-size="1.3" fill="#0f0f0f">
<text x="94.1" y="58.1">M1_UM_RX</text>
<text x="94.4" y="55.5">M0_UM_TX</text>
<text x="147.6" y="58.1">M20_S1_LK_A_D0</text>
<text x="206.5" y="58.1">M13_HV_CLK+_B1</text>
<text x="206.5" y="55.5">M12_HV_CLK-_B0</text>
<text x="264.4" y="55.5">VBUS_USB</text>
<text x="92.3" y="65.7">M4_SD_DAT0</text>
<text x="93.5" y="60.6">M2_RT_SDA</text>
<text x="93.6" y="63.2">M3_RT_SCL</text>
<text x="147.6" y="63.2">M22_S3_LK_A_D2</text>
<text x="147.6" y="65.7">M23_S4_LK_A_D3</text>
<text x="147.6" y="60.6">M21_S2_LK_A_D1</text>
<text x="207.6" y="60.6">M14_HV_D0-_G0</text>
<text x="207.6" y="63.2">M15_HV_D0+_G1</text>
<text x="207.6" y="65.7">M16_HV_D1-_R0</text>
<text x="261.9" y="65.7">HUB2_UP_DP</text>
<text x="92.3" y="68.2">M5_SD_DAT3</text>
<text x="93.3" y="70.8">M6_SD_CLK</text>
<text x="147.6" y="70.8">M25_S6_LK_A_D5</text>
<text x="147.6" y="68.2">M24_S5_LK_A_D4</text>
<text x="207.5" y="70.8">M18_HV_D2-_HS</text>
<text x="207.6" y="68.2">M17_HV_D1+_R1</text>
<text x="261.7" y="68.2">HUB2_UP_DM</text>
<text x="92.9" y="73.3">M7_SD_CMD</text>
<text x="98" y="75.9">M8_LD</text>
<text x="147.6" y="73.3">M26_S7_LK_A_D6</text>
<text x="147.6" y="75.9">M27_S8_LK_A_D7</text>
<text x="207.8" y="73.3">M19_HV_D2+_VS</text>
<text x="90.9" y="83.5">M11_AU_LRCK</text>
<text x="90.9" y="80.9">M10_AU_SCLK</text>
<text x="92.5" y="78.4">M9_AU_DATA</text>
<text x="143.8" y="80.9">M29_S10_LK_A_VALID</text>
<text x="146.2" y="83.5">M30_S11_LK_B_D0</text>
<text x="151.4" y="78.4">S9_LK_A_CLK</text>
<text x="264.1" y="79.7">M46_TP_IN</text>
<text x="87.1" y="88.6">M13_HV_CLK+_B1</text>
<text x="87.1" y="86">M12_HV_CLK-_B0</text>
<text x="146.2" y="88.6">M32_S13_LK_B_D2</text>
<text x="146.2" y="86">M31_S12_LK_B_D1</text>
<text x="211.7" y="87.3">M5_SD_DAT3</text>
<text x="211.7" y="84.7">M4_SD_DAT0</text>
<text x="212.7" y="89.8">M6_SD_CLK</text>
<text x="88.2" y="91.1">M14_HV_D0-_G0</text>
<text x="88.2" y="93.6">M15_HV_D0+_G1</text>
<text x="146.2" y="93.6">M34_S15_LK_B_D4</text>
<text x="146.2" y="91.1">M33_S14_LK_B_D3</text>
<text x="212.2" y="92.4">M7_SD_CMD</text>
<text x="88.2" y="101.3">M18_HV_D2-_HS</text>
<text x="88.2" y="96.2">M16_HV_D1-_R0</text>
<text x="88.2" y="98.7">M17_HV_D1+_R1</text>
<text x="146.2" y="98.7">M36_S17_LK_B_D6</text>
<text x="146.2" y="101.3">M37_S18_LK_B_D7</text>
<text x="146.2" y="96.2">M35_S16_LK_B_D5</text>
<text x="292.1" y="96.2">M0_UM_TX</text>
<text x="292.1" y="101.3">M1_UM_RX</text>
<text x="87.9" y="106.3">M20_S1_LK_A_D0</text>
<text x="88.4" y="103.8">M19_HV_D2+_VS</text>
<text x="143.6" y="106.3">M39_S20_LK_B_VALID</text>
<text x="150" y="103.8">S19_LK_B_CLK</text>
<text x="210.3" y="107.6">M10_AU_SCLK</text>
<text x="211.9" y="105.1">M9_AU_DATA</text>
<text x="87.9" y="108.9">M21_S2_LK_A_D1</text>
<text x="87.9" y="114">M23_S4_LK_A_D3</text>
<text x="87.9" y="111.4">M22_S3_LK_A_D2</text>
<text x="144.8" y="114">M42_S23_LK_DB_SM</text>
<text x="144.8" y="111.4">M41_S22_LK_DB_MS</text>
<text x="148.6" y="108.9">M40_S21_LK_FS</text>
<text x="210.3" y="110.1">M11_AU_LRCK</text>
<text x="292.1" y="114">S24_US_TX</text>
<text x="87.9" y="119">M25_S6_LK_A_D5</text>
<text x="87.9" y="116.5">M24_S5_LK_A_D4</text>
<text x="153" y="119">S25_US_RX</text>
<text x="153.3" y="116.5">S24_US_TX</text>
<text x="292.1" y="119">S25_US_RX</text>
<text x="87.9" y="121.6">M26_S7_LK_A_D6</text>
<text x="87.9" y="124.1">M27_S8_LK_A_D7</text>
<text x="156.7" y="121.6">S26_LD</text>
<text x="212.7" y="124.1">M44_ES_RX</text>
<text x="213" y="121.6">M45_ES_TX</text>
<text x="84.1" y="129.2">M29_S10_LK_A_VALID</text>
<text x="86.5" y="131.7">M30_S11_LK_B_D0</text>
<text x="90.2" y="126.7">M28_LK_A_CLK</text>
<text x="86.5" y="136.8">M32_S13_LK_B_D2</text>
<text x="86.5" y="134.3">M31_S12_LK_B_D1</text>
<text x="212.9" y="136.8">M2_RT_SDA</text>
<text x="271.8" y="133">M28_LK_A_CLK</text>
<text x="298.4" y="133">S9_LK_A_CLK</text>
<text x="86.5" y="139.4">M33_S14_LK_B_D3</text>
<text x="86.5" y="141.9">M34_S15_LK_B_D4</text>
<text x="213" y="139.4">M3_RT_SCL</text>
<text x="86.5" y="149.5">M37_S18_LK_B_D7</text>
<text x="86.5" y="144.4">M35_S16_LK_B_D5</text>
<text x="86.5" y="147">M36_S17_LK_B_D6</text>
<text x="271.6" y="148.2">M38_LK_B_CLK</text>
<text x="298.4" y="148.2">S19_LK_B_CLK</text>
<text x="83.9" y="154.6">M39_S20_LK_B_VALID</text>
<text x="90" y="152.1">M38_LK_B_CLK</text>
<text x="213.4" y="155.9">M_USB_DM</text>
<text x="213.6" y="153.3">M_USB_DP</text>
<text x="213.6" y="150.8">VBUS_USB</text>
<text x="85.1" y="159.7">M41_S22_LK_DB_MS</text>
<text x="88.9" y="157.1">M40_S21_LK_FS</text>
<text x="213.6" y="160.9">S_USB_DM</text>
<text x="213.8" y="158.4">S_USB_DP</text>
<text x="85.1" y="162.2">M42_S23_LK_DB_SM</text>
<text x="89.7" y="164.8">M43_S_LK_RUN</text>
<text x="93.3" y="167.3">M44_ES_RX</text>
<text x="210.9" y="166">HUB2_UP_DM</text>
<text x="211.1" y="163.5">HUB2_UP_DP</text>
<text x="277.9" y="162.2">LED_S_A</text>
<text x="298.4" y="162.2">S26_LD</text>
<text x="93.6" y="169.8">M45_ES_TX</text>
<text x="94" y="172.4">M46_TP_IN</text>
<text x="94" y="180">M_USB_DM</text>
<text x="94.2" y="177.5">M_USB_DP</text>
<text x="154" y="180">S_USB_DM</text>
<text x="154.1" y="177.5">S_USB_DP</text>
<text x="206.5" y="180">M13_HV_CLK+_B1</text>
<text x="206.5" y="177.5">M12_HV_CLK-_B0</text>
<text x="298.4" y="174.9">LED_S_A</text>
<text x="149.4" y="182.5">M43_S_LK_RUN</text>
<text x="207.6" y="182.5">M14_HV_D0-_G0</text>
<text x="207.6" y="185.1">M15_HV_D0+_G1</text>
<text x="207.6" y="187.6">M16_HV_D1-_R0</text>
<text x="207.6" y="190.2">M17_HV_D1+_R1</text>
<text x="277.6" y="187.6">LED_M_A</text>
<text x="298.4" y="187.6">M8_LD</text>
<text x="207.5" y="192.7">M18_HV_D2-_HS</text>
<text x="207.8" y="195.2">M19_HV_D2+_VS</text>
<text x="298.4" y="200.3">LED_M_A</text>
</g>
<g font-size="1.3" fill="#a90000">
<text x="286.9" y="96.3">1</text>
<text x="286.9" y="98.8">2</text>
<text x="286.9" y="101.3">3</text>
<text x="286.9" y="114">1</text>
<text x="286.9" y="116.6">2</text>
<text x="286.9" y="119.1">3</text>
</g>
<g font-size="1.3" fill="#0000c2">
<text x="118.1" y="214.8">FRANK</text>
<text x="125.3" y="214.8">PGA2</text>
<text x="131.3" y="214.8">-</text>
<text x="134.1" y="214.8">two</text>
<text x="138.5" y="214.8">PGA2350</text>
<text x="148.1" y="214.8">(RP2350B)</text>
<text x="159.6" y="214.8">joined</text>
<text x="166.5" y="214.8">by</text>
<text x="169.8" y="214.8">the</text>
<text x="173.9" y="214.8">FRANK</text>
<text x="181.2" y="214.8">Core2</text>
<text x="187.8" y="214.8">parallel</text>
<text x="196.3" y="214.8">link.</text>
<text x="118.1" y="218.9">LINK</text>
<text x="119.5" y="221">Bus</text>
<text x="123.5" y="218.9">(identical</text>
<text x="124.1" y="221">A</text>
<text x="126.3" y="221">D0..D7</text>
<text x="133.8" y="218.9">to</text>
<text x="134.4" y="221">master</text>
<text x="136.8" y="218.9">frank_core2_proto,</text>
<text x="142" y="221">GP20..27</text>
<text x="151.8" y="221">-&gt;</text>
<text x="155.6" y="218.9">firmware</text>
<text x="156.1" y="221">slave</text>
<text x="162.1" y="221">GP1..8,</text>
<text x="165" y="218.9">compatible</text>
<text x="171.4" y="221">CLK</text>
<text x="176.2" y="221">master</text>
<text x="176.6" y="218.9">pin</text>
<text x="180.7" y="218.9">numbers):</text>
<text x="183.8" y="221">GP28</text>
<text x="189.9" y="221">-&gt;</text>
<text x="194.3" y="221">33R</text>
<text x="199.1" y="221">-&gt;</text>
<text x="203.4" y="221">slave</text>
<text x="209.5" y="221">GP9,</text>
<text x="215.7" y="221">VALID</text>
<text x="222" y="221">GP29</text>
<text x="228.1" y="221">-&gt;</text>
<text x="232.4" y="221">GP10</text>
<text x="119.5" y="223">Bus</text>
<text x="119.5" y="225.1">FS</text>
<text x="119.5" y="227.1">Place</text>
<text x="122.9" y="225.1">GP40</text>
<text x="124.1" y="223">B</text>
<text x="125.9" y="227.1">each</text>
<text x="126.5" y="223">D0..D7</text>
<text x="129.1" y="225.1">-&gt;</text>
<text x="131.5" y="227.1">33R</text>
<text x="133.4" y="225.1">GP21,</text>
<text x="134.5" y="223">slave</text>
<text x="136.4" y="227.1">next</text>
<text x="140.1" y="225.1">DB_MS</text>
<text x="140.6" y="223">GP11..18</text>
<text x="141.6" y="227.1">to</text>
<text x="144.6" y="227.1">the</text>
<text x="147.5" y="225.1">GP41</text>
<text x="148.7" y="227.1">DRIVING</text>
<text x="150.4" y="223">-&gt;</text>
<text x="153.6" y="225.1">-&gt;</text>
<text x="154.7" y="223">master</text>
<text x="157.4" y="227.1">pin</text>
<text x="157.9" y="225.1">GP22,</text>
<text x="161.4" y="227.1">(R</text>
<text x="162.3" y="223">GP30..37,</text>
<text x="164.6" y="225.1">DB_SM</text>
<text x="164.7" y="227.1">for</text>
<text x="168.5" y="227.1">bus</text>
<text x="172" y="225.1">GP23</text>
<text x="172.7" y="223">CLK</text>
<text x="173" y="227.1">A</text>
<text x="175.3" y="227.1">at</text>
<text x="177.4" y="223">slave</text>
<text x="178.1" y="225.1">-&gt;</text>
<text x="178.3" y="227.1">the</text>
<text x="182.4" y="225.1">GP42,</text>
<text x="182.5" y="227.1">master,</text>
<text x="183.5" y="223">GP19</text>
<text x="189.1" y="225.1">master</text>
<text x="189.6" y="223">-&gt;</text>
<text x="190.7" y="227.1">bus</text>
<text x="193.9" y="223">33R</text>
<text x="195.2" y="227.1">B</text>
<text x="196.8" y="225.1">GP43</text>
<text x="197.7" y="227.1">at</text>
<text x="198.8" y="223">-&gt;</text>
<text x="200.7" y="227.1">the</text>
<text x="202.9" y="225.1">-&gt;</text>
<text x="203.1" y="223">master</text>
<text x="204.8" y="227.1">slave).</text>
<text x="207.2" y="225.1">slave</text>
<text x="210.8" y="223">GP38,</text>
<text x="213.3" y="225.1">RUN</text>
<text x="217.5" y="223">VALID</text>
<text x="223.7" y="223">GP20</text>
<text x="229.9" y="223">-&gt;</text>
<text x="234.2" y="223">GP39</text>
<text x="118.1" y="231.2">MASTER:</text>
<text x="123.5" y="233.2">GP12-19</text>
<text x="127" y="231.2">GP0/1</text>
<text x="133.6" y="233.2">HDMI</text>
<text x="134.5" y="231.2">UART0</text>
<text x="139.5" y="233.2">+</text>
<text x="141.5" y="231.2">(J</text>
<text x="142.2" y="233.2">VGA</text>
<text x="144.5" y="231.2">UART</text>
<text x="146.8" y="233.2">(shared,</text>
<text x="150.3" y="231.2">M),</text>
<text x="154.4" y="231.2">GP2/3</text>
<text x="155.8" y="233.2">as</text>
<text x="159.1" y="233.2">FRANK</text>
<text x="161.9" y="231.2">I2C1</text>
<text x="166.4" y="233.2">PGA),</text>
<text x="167.3" y="231.2">-&gt;</text>
<text x="171.6" y="231.2">DS3231</text>
<text x="172.6" y="233.2">GP44/45</text>
<text x="180.1" y="231.2">RTC,</text>
<text x="182.5" y="233.2">UART0</text>
<text x="185.4" y="231.2">GP4-7</text>
<text x="189.5" y="233.2">&lt;-&gt;</text>
<text x="193.1" y="231.2">SD,</text>
<text x="195.4" y="233.2">ESP-01,</text>
<text x="197.4" y="231.2">GP8</text>
<text x="202.3" y="231.2">STATUS</text>
<text x="204.8" y="233.2">GP46</text>
<text x="210.2" y="231.2">LED</text>
<text x="210.9" y="233.2">TAPE</text>
<text x="214.9" y="231.2">(LD1),</text>
<text x="216.6" y="233.2">IN,</text>
<text x="220.3" y="233.2">USB</text>
<text x="221.8" y="231.2">GP9-11</text>
<text x="225.3" y="233.2">-&gt;</text>
<text x="229.6" y="233.2">USB</text>
<text x="230.7" y="231.2">TDA1387,</text>
<text x="234.6" y="233.2">sheet.</text>
<text x="118.1" y="235.3">SLAVE:</text>
<text x="118.1" y="237.3">USB:</text>
<text x="118.1" y="239.4">GP47</text>
<text x="123.7" y="237.3">hub</text>
<text x="124.2" y="239.4">=</text>
<text x="126.1" y="235.3">GP24/25</text>
<text x="127" y="239.4">PSRAM</text>
<text x="128.3" y="237.3">1</text>
<text x="130.7" y="237.3">(P0</text>
<text x="134.4" y="239.4">CS</text>
<text x="135.2" y="237.3">master</text>
<text x="136" y="235.3">UART1</text>
<text x="138.1" y="239.4">inside</text>
<text x="142.8" y="237.3">in</text>
<text x="143" y="235.3">(J</text>
<text x="144.9" y="239.4">PGA2350</text>
<text x="145.8" y="237.3">PC</text>
<text x="146" y="235.3">UART</text>
<text x="149.5" y="237.3">mode,</text>
<text x="151.9" y="235.3">S),</text>
<text x="154.5" y="239.4">(not</text>
<text x="155.7" y="235.3">GP26</text>
<text x="156.3" y="237.3">P1</text>
<text x="159.6" y="239.4">used</text>
<text x="160" y="237.3">slave,</text>
<text x="161.8" y="235.3">LED,</text>
<text x="165.2" y="239.4">externally).</text>
<text x="166.6" y="237.3">P2</text>
<text x="167" y="235.3">USB</text>
<text x="170.3" y="237.3">-&gt;</text>
<text x="172" y="235.3">-&gt;</text>
<text x="174.6" y="237.3">hub</text>
<text x="176.3" y="235.3">hub</text>
<text x="179.2" y="237.3">2)</text>
<text x="181" y="235.3">port</text>
<text x="182.5" y="237.3">;</text>
<text x="184.2" y="237.3">hub</text>
<text x="185.9" y="235.3">1.</text>
<text x="188.9" y="237.3">2</text>
<text x="189.6" y="235.3">GP27-46</text>
<text x="191.2" y="237.3">-&gt;</text>
<text x="195.5" y="237.3">4x</text>
<text x="199" y="237.3">USB-A.</text>
<text x="199.7" y="235.3">free.</text>
<text x="118.1" y="241.4">UART</text>
<text x="123.9" y="241.4">NOTE:</text>
<text x="125.5" y="243.5">hardware</text>
<text x="130.5" y="241.4">master</text>
<text x="135.3" y="243.5">UART</text>
<text x="138.1" y="241.4">GP0/1</text>
<text x="141.1" y="243.5">at</text>
<text x="144.2" y="243.5">a</text>
<text x="145.6" y="241.4">(J</text>
<text x="146.5" y="243.5">time;</text>
<text x="148.6" y="241.4">UART</text>
<text x="152.4" y="243.5">run</text>
<text x="154.4" y="241.4">M)</text>
<text x="156.6" y="243.5">the</text>
<text x="157.9" y="241.4">and</text>
<text x="160.8" y="243.5">other</text>
<text x="162.5" y="241.4">GP44/45</text>
<text x="166.8" y="243.5">one</text>
<text x="171.4" y="243.5">as</text>
<text x="172.4" y="241.4">(ESP-01)</text>
<text x="174.7" y="243.5">a</text>
<text x="177.1" y="243.5">PIO</text>
<text x="181.4" y="243.5">UART</text>
<text x="182.9" y="241.4">are</text>
<text x="187" y="241.4">BOTH</text>
<text x="187.3" y="243.5">in</text>
<text x="190.2" y="243.5">firmware.</text>
<text x="193.1" y="241.4">UART0</text>
<text x="200.2" y="241.4">on</text>
<text x="203.6" y="241.4">the</text>
<text x="207.8" y="241.4">RP2350</text>
<text x="216.3" y="241.4">-</text>
<text x="219.1" y="241.4">only</text>
<text x="224.2" y="241.4">one</text>
<text x="228.7" y="241.4">can</text>
<text x="233.3" y="241.4">use</text>
<text x="237.7" y="241.4">the</text>
<text x="118.1" y="247.6">Differences</text>
<text x="118.1" y="249.6">master</text>
<text x="125.8" y="249.6">GP46</text>
<text x="129.9" y="247.6">vs</text>
<text x="131.9" y="249.6">=</text>
<text x="133.1" y="247.6">Core2</text>
<text x="134.6" y="249.6">TAPE</text>
<text x="139.8" y="247.6">proto</text>
<text x="140.3" y="249.6">IN;</text>
<text x="144" y="249.6">master</text>
<text x="145.9" y="247.6">firmware:</text>
<text x="151.6" y="249.6">status</text>
<text x="155.8" y="247.6">slave</text>
<text x="158.6" y="249.6">LED</text>
<text x="161.9" y="247.6">PSRAM</text>
<text x="163.2" y="249.6">on</text>
<text x="166.7" y="249.6">GP8</text>
<text x="169.4" y="247.6">is</text>
<text x="171.6" y="249.6">(LD1);</text>
<text x="172.2" y="247.6">the</text>
<text x="176.3" y="247.6">PGA2350</text>
<text x="178.6" y="249.6">tape</text>
<text x="183.9" y="249.6">on</text>
<text x="185.9" y="247.6">one</text>
<text x="187.3" y="249.6">FRANK</text>
<text x="190.5" y="247.6">(CS</text>
<text x="194.6" y="249.6">PGA</text>
<text x="195" y="247.6">GP47,</text>
<text x="199.4" y="249.6">was</text>
<text x="201.7" y="247.6">not</text>
<text x="204" y="249.6">GP22.</text>
<text x="205.9" y="247.6">GP0);</text>
</g>
</svg>
